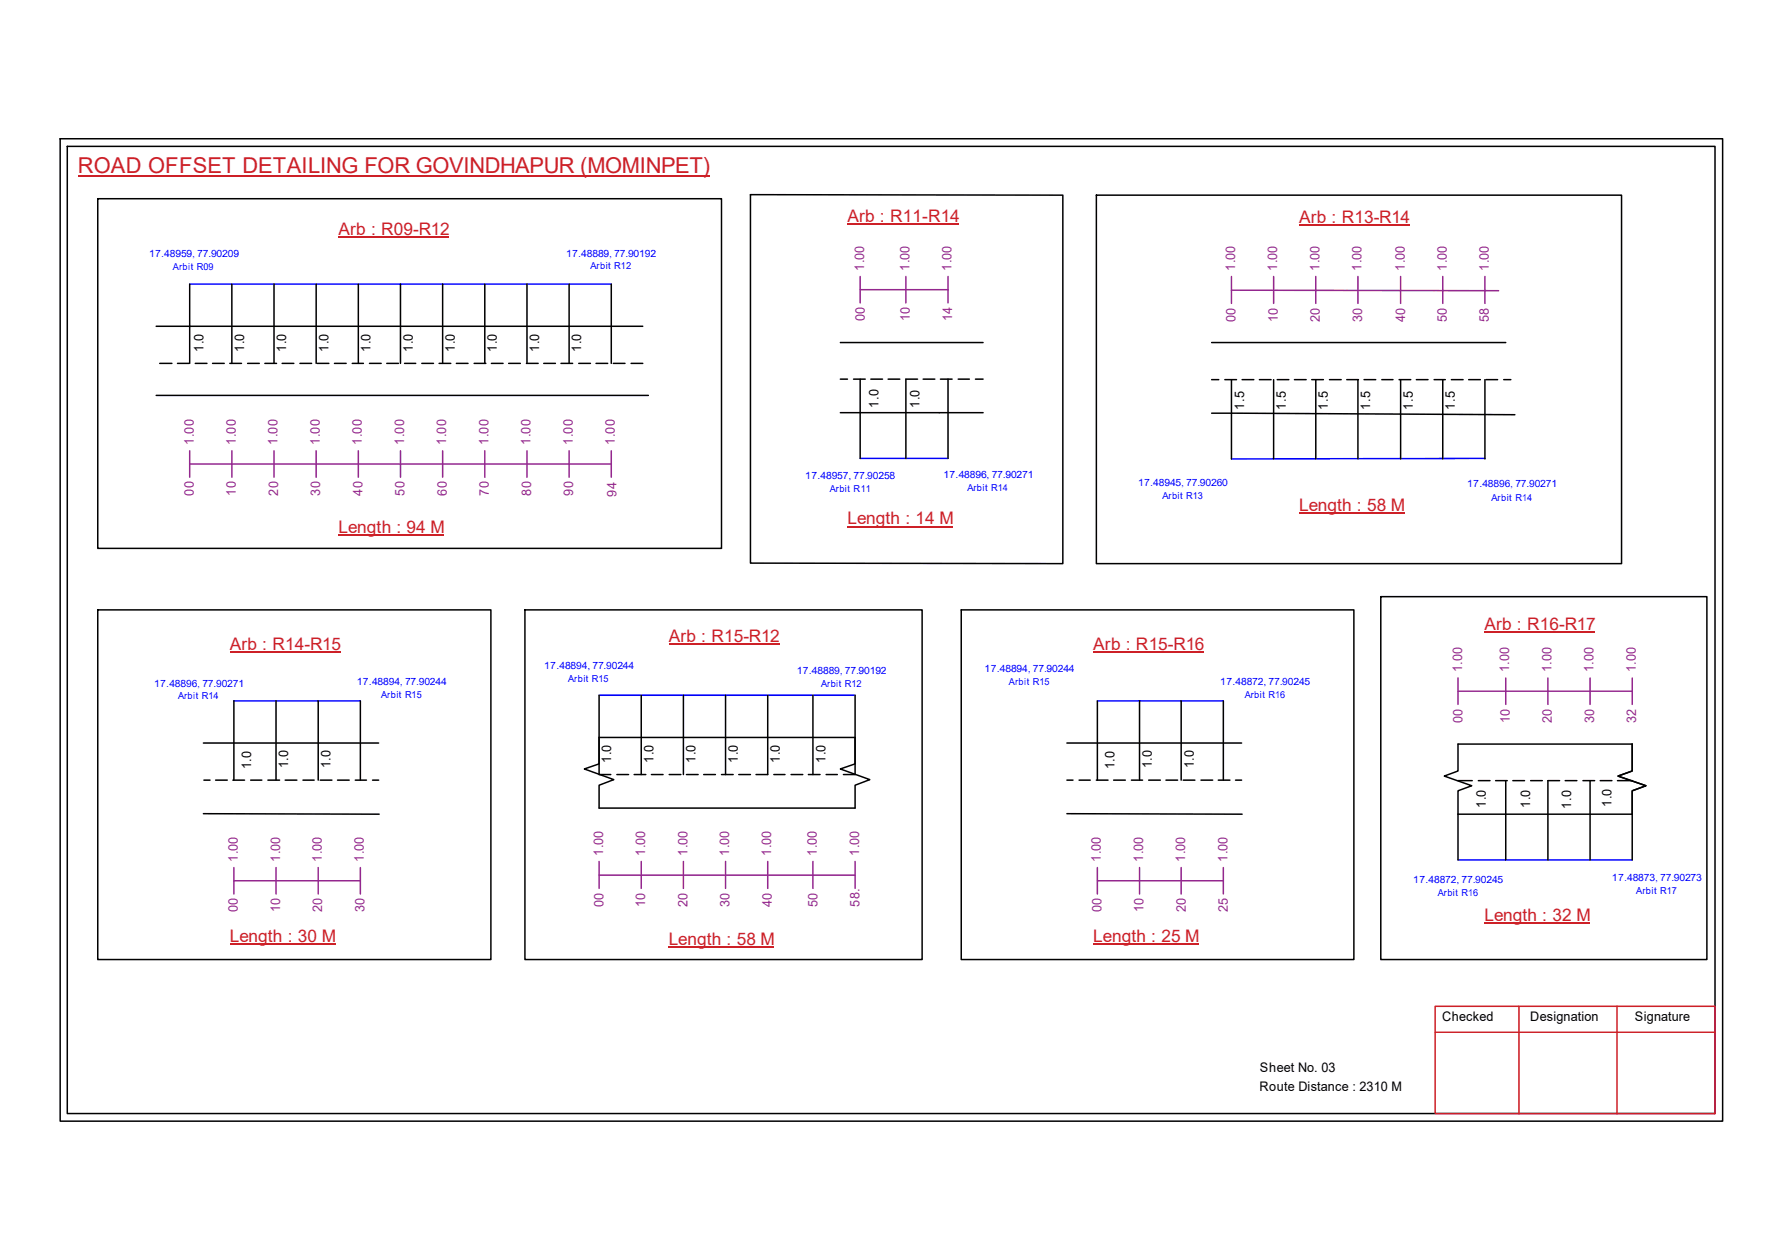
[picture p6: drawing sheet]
<svg xmlns="http://www.w3.org/2000/svg" width="297mm" height="210mm" viewBox="0 0 297 210" stroke-linecap="round" stroke-linejoin="round" font-family="sans-serif">
<g fill="none" stroke="#000" stroke-width=".25">
<path d="M10 23.1h277.1v163.7h-277.1zM11.2 24.4h274.7v161.1h-274.7zM16.3 33.1h104v58.3h-104zM125.1 32.4l52.1 .1v61.4l-52.1-.1zM182.7 32.5h87.6v61.4h-87.6zM26 54.4h81.1M31.6 47.3v13.2M38.6 47.3v13.2M45.7 47.3v13.2M52.7 47.3v13.2M59.7 47.3v13.2M66.8 47.3v13.2"/>
<path d="M73.8 47.3v13.2M80.8 47.3v13.2M87.8 47.3v13.2M94.9 47.3v13.2M101.9 47.3v13.2M140.1 57.1h23.8M202 57.1h49M26 65.9h82.1M26.6 60.5h2.1M29.6 60.5h1.9M32.6 60.5h1.9M35.4 60.5h2"/>
<path d="M38.3 60.5h2M41.3 60.5h1.9M44.2 60.5h1.9M47 60.5h2M50 60.5h1.9M52.9 60.5h1.9M55.7 60.5h2M58.7 60.5h1.9M61.6 60.5h1.9M64.5 60.5h1.9M67.4 60.5h1.9M70.3 60.5h2"/>
<path d="M73.2 60.5h1.9M76.1 60.5h1.9M79 60.5h2M81.9 60.5h2M84.8 60.5h1.9M87.8 60.5h1.9M90.6 60.5h2M93.5 60.5h2M96.5 60.5h1.9M99.4 60.5h1.9M102.2 60.5h2M105.2 60.5h1.9"/>
<path d="M140.1 68.7h23.8M140.1 63.2h1.2M142.3 63.2h1.9M143.4 63.2v13.2M145.2 63.2h1.9M148 63.2h2M152.9 63.2h-1.9v13.2M153.9 63.2h1.9M156.8 63.2h1.9M158 63.2v13.2M159.7 63.2h1.9M162.6 63.2h1.3"/>
<path d="M202 68.8l50.5 .3M202 63.2h1.2M204.2 63.2h1.9M205.3 63.2v13.3M207 63.2h2M209.9 63.2h2M212.3 63.2v13.3M212.9 63.2h1.9M215.8 63.2h1.9M218.6 63.2h2M219.3 63.2v13.3M221.6 63.2h2"/>
<path d="M224.5 63.2h1.9M226.4 63.2v13.3M227.4 63.2h1.9M230.3 63.2h1.9M233.2 63.2h2M233.5 63.2v13.3M236.1 63.2h1.9M239.1 63.2h1.8M240.5 63.2v13.3M241.9 63.2h2M244.8 63.2h2M247.5 63.2v13.3"/>
<path d="M247.7 63.2h1.9M250.7 63.2h1.1M230.2 99.4h54.3v60.5h-54.3zM16.3 101.6h65.5v58.3h-65.5zM39 116.8v13.2M46 116.8v13.2M53 116.8v13.2M60.1 116.8v13.2M87.5 101.6h66.2v58.3h-66.2zM99.9 115.8v13.2h1.9M106.9 115.8v13.2M113.9 115.8v13.2"/>
<path d="M120.9 115.8v13.2M128 115.8v13.2h-2M135.5 115.8v13.2M142.5 115.8v13.2h-1.9M160.2 101.6h65.5v58.3h-65.5zM182.9 116.8v13.2M189.9 116.8v13.2M196.9 116.8v13.2M203.9 116.8v13.2M33.9 123.8h29.2M33.9 135.6h29.3M34 130h1"/>
<path d="M35.9 130h2M38.8 130h2M41.8 130h1.8M44.7 130h1.9M47.5 130h2M50.5 130h1.9M53.4 130h1.9M56.3 130h1.9M59.2 130h1.9M62.1 130h1M99.9 122.9h42.6v4.4l-2.4 .8 4.9 1.8-2.5 .9v3.8h-42.6v-3.8l2.4-.9-4.9-1.8 2.5-.8zM102.8 129h2"/>
<path d="M105.7 129h2M108.6 129h1.9M111.5 129h2M114.4 129h2M117.3 129h1.9M120.3 129h1.9M123.1 129h2M129 129h1.8M131.9 129h1.9M134.7 129h2M137.7 129h1.9M177.8 123.8h29.2"/>
<path d="M177.8 130h1.1M177.8 135.6h29.2M179.9 130h1.8M182.7 130h2M185.6 130h2M188.6 130h1.9M191.5 130h1.9M194.3 130h2M197.2 130h2M200.2 130h1.9M203.1 130h1.9M205.9 130h1.1"/>
<path d="M243 135.6v-3.9l2.3-.8-4.6-1.6 2.3-.9v-4.4h29.1v4.4l-2.4 .9 4.7 1.6-2.3 .8v3.9M243 135.6h29.1M243 130h2.4M243 135.6v7.7M246.4 130h2M249.3 130h1.9M251 130v13.3M252.2 130h1.9M255.1 130h2M260 130h-2v13.3M260.9 130h1.9M263.9 130h1.9"/>
<path d="M265 130v13.3M266.7 130h2M269.6 130h2.5M272.1 135.6v7.7"/>
</g>
<path d="M239.2 167.6h46.7v17.9h-46.7zM239.2 172h46.7M253.2 167.6v17.9M269.5 167.6v17.9" fill="none" stroke="#cc1f26" stroke-width=".25"/>
<path d="M13 29.3h105.3" fill="none" stroke="#cd2027" stroke-width=".25"/>
<path d="M31.6 47.3h70.3M143.4 76.4h14.6M247.5 76.4l-42.2 .1M39 116.8h21.1M99.9 115.8h42.6M182.9 116.8h21M243 143.3h29.1" fill="none" stroke="#00f" stroke-width=".25"/>
<g fill="none" stroke="#93278f" stroke-width=".25">
<path d="M143.4 48.3h14.6M143.4 46.1v4.4M151 46.1v4.4M158 46.1v4.4M205.3 48.3l44.5 .1M205.3 46.1v4.4M212.3 46.1v4.4M219.3 46.1v4.4M226.4 46.1v4.4M233.5 46.1v4.4M240.5 46.1v4.4M247.5 46.1v4.4"/>
<path d="M31.6 77.3h70.3M31.6 75.1v4.4M38.6 75.1v4.4M45.7 75.1v4.4M52.7 75.1v4.4M59.7 75.1v4.4M66.8 75.1v4.4M73.8 75.1v4.4M80.8 75.1v4.4M87.8 75.1v4.4M94.9 75.1v4.4M101.9 75.1v4.4"/>
<path d="M243 115.1h29.1M243 112.9v4.4M251 112.9v4.4M258 112.9v4.4M265 112.9v4.4M272.1 112.9v4.4M39 146.7h21.1M39 144.5v4.4M46 144.5v4.4M53 144.5v4.4M60.1 144.5v4.4M99.9 145.8h42.6"/>
<path d="M99.9 143.5v4.5M106.9 143.5v4.5M113.9 143.5v4.5M120.9 143.5v4.5M128 143.5v4.5M135.5 143.5v4.5M142.5 143.5v4.5M182.9 146.7h21M182.9 144.5v4.4M189.9 144.5v4.4M196.9 144.5v4.4M203.9 144.5v4.4"/>
</g>
<g fill="none" stroke="#cd2027" stroke-width=".17">
<path d="M56.4 39.5h18.5M141.3 37.3h18.6M216.5 37.4h18.5M56.4 89.1h17.6M141.3 87.7h17.6M216.5 85.4h17.6M38.3 108.6h18.5M111.5 107.4h18.4M182.2 108.6h18.5M247.4 105.2h18.5M38.3 157.2h17.6M111.5 157.7h17.6"/>
<path d="M182.2 157.2h17.7M247.4 153.8h17.6"/>
</g>
<text font-size="3.6" fill="#cd2027" x="13" y="28.9">ROAD OFFSET DETAILING FOR GOVINDHAPUR (MOMINPET)</text>
<g font-size="2.9" fill="#cd2027">
<text x="56.4" y="39.1">Arb : R09-R12</text>
<text x="141.3" y="37">Arb : R11-R14</text>
<text x="216.5" y="37.1">Arb : R13-R14</text>
<text x="56.4" y="88.7">Length : 94 M</text>
<text x="141.3" y="87.4">Length : 14 M</text>
<text x="216.5" y="85.1">Length : 58 M</text>
<text x="111.5" y="107">Arb : R15-R12</text>
<text x="247.4" y="104.9">Arb : R16-R17</text>
<text x="38.3" y="108.3">Arb : R14-R15</text>
<text x="182.2" y="108.3">Arb : R15-R16</text>
<text x="247.4" y="153.5">Length : 32 M</text>
<text x="38.3" y="156.9">Length : 30 M</text>
<text x="111.5" y="157.4">Length : 58 M</text>
<text x="182.2" y="156.9">Length : 25 M</text>
</g>
<g font-size="2.2" fill="#93278f">
<text x="144.1" y="45.1" transform="rotate(-90 144.1 45.1)">1.00</text>
<text x="151.6" y="45.1" transform="rotate(-90 151.6 45.1)">1.00</text>
<text x="158.6" y="45.1" transform="rotate(-90 158.6 45.1)">1.00</text>
<text x="205.9" y="45.1" transform="rotate(-90 205.9 45.1)">1.00</text>
<text x="212.9" y="45.1" transform="rotate(-90 212.9 45.1)">1.00</text>
<text x="219.9" y="45.1" transform="rotate(-90 219.9 45.1)">1.00</text>
<text x="226.9" y="45.1" transform="rotate(-90 226.9 45.1)">1.00</text>
<text x="234.1" y="45.1" transform="rotate(-90 234.1 45.1)">1.00</text>
<text x="241.2" y="45.1" transform="rotate(-90 241.2 45.1)">1.00</text>
<text x="248.2" y="45.1" transform="rotate(-90 248.2 45.1)">1.00</text>
<text x="144.1" y="53.5" transform="rotate(-90 144.1 53.5)">00</text>
<text x="151.7" y="53.5" transform="rotate(-90 151.7 53.5)">10</text>
<text x="158.7" y="53.5" transform="rotate(-90 158.7 53.5)">14</text>
<text x="205.9" y="53.6" transform="rotate(-90 205.9 53.6)">00</text>
<text x="213" y="53.6" transform="rotate(-90 213 53.6)">10</text>
<text x="220" y="53.6" transform="rotate(-90 220 53.6)">20</text>
<text x="227" y="53.6" transform="rotate(-90 227 53.6)">30</text>
<text x="234.2" y="53.6" transform="rotate(-90 234.2 53.6)">40</text>
<text x="241.2" y="53.6" transform="rotate(-90 241.2 53.6)">50</text>
<text x="248.2" y="53.6" transform="rotate(-90 248.2 53.6)">58</text>
<text x="32.3" y="74.1" transform="rotate(-90 32.3 74.1)">1.00</text>
<text x="39.3" y="74.1" transform="rotate(-90 39.3 74.1)">1.00</text>
<text x="46.3" y="74.1" transform="rotate(-90 46.3 74.1)">1.00</text>
<text x="53.3" y="74.1" transform="rotate(-90 53.3 74.1)">1.00</text>
<text x="60.3" y="74.1" transform="rotate(-90 60.3 74.1)">1.00</text>
<text x="67.3" y="74.1" transform="rotate(-90 67.3 74.1)">1.00</text>
<text x="74.4" y="74.1" transform="rotate(-90 74.4 74.1)">1.00</text>
<text x="81.4" y="74.1" transform="rotate(-90 81.4 74.1)">1.00</text>
<text x="88.4" y="74.1" transform="rotate(-90 88.4 74.1)">1.00</text>
<text x="95.5" y="74.1" transform="rotate(-90 95.5 74.1)">1.00</text>
<text x="102.5" y="74.1" transform="rotate(-90 102.5 74.1)">1.00</text>
<text x="32.3" y="82.6" transform="rotate(-90 32.3 82.6)">00</text>
<text x="39.3" y="82.6" transform="rotate(-90 39.3 82.6)">10</text>
<text x="46.4" y="82.6" transform="rotate(-90 46.4 82.6)">20</text>
<text x="53.4" y="82.6" transform="rotate(-90 53.4 82.6)">30</text>
<text x="60.4" y="82.6" transform="rotate(-90 60.4 82.6)">40</text>
<text x="67.4" y="82.6" transform="rotate(-90 67.4 82.6)">50</text>
<text x="74.5" y="82.6" transform="rotate(-90 74.5 82.6)">60</text>
<text x="81.5" y="82.6" transform="rotate(-90 81.5 82.6)">70</text>
<text x="88.5" y="82.6" transform="rotate(-90 88.5 82.6)">80</text>
<text x="95.5" y="82.6" transform="rotate(-90 95.5 82.6)">90</text>
<text x="102.7" y="82.7" transform="rotate(-90 102.7 82.7)">94</text>
<text x="243.7" y="112" transform="rotate(-90 243.7 112)">1.00</text>
<text x="251.6" y="112" transform="rotate(-90 251.6 112)">1.00</text>
<text x="258.6" y="112" transform="rotate(-90 258.6 112)">1.00</text>
<text x="265.6" y="112" transform="rotate(-90 265.6 112)">1.00</text>
<text x="272.7" y="112" transform="rotate(-90 272.7 112)">1.00</text>
<text x="243.8" y="120.5" transform="rotate(-90 243.8 120.5)">00</text>
<text x="251.7" y="120.5" transform="rotate(-90 251.7 120.5)">10</text>
<text x="258.7" y="120.5" transform="rotate(-90 258.7 120.5)">20</text>
<text x="265.7" y="120.5" transform="rotate(-90 265.7 120.5)">30</text>
<text x="272.8" y="120.5" transform="rotate(-90 272.8 120.5)">32</text>
<text x="39.7" y="143.6" transform="rotate(-90 39.7 143.6)">1.00</text>
<text x="46.7" y="143.6" transform="rotate(-90 46.7 143.6)">1.00</text>
<text x="53.6" y="143.6" transform="rotate(-90 53.6 143.6)">1.00</text>
<text x="60.7" y="143.6" transform="rotate(-90 60.7 143.6)">1.00</text>
<text x="100.5" y="142.6" transform="rotate(-90 100.5 142.6)">1.00</text>
<text x="107.6" y="142.6" transform="rotate(-90 107.6 142.6)">1.00</text>
<text x="114.6" y="142.6" transform="rotate(-90 114.6 142.6)">1.00</text>
<text x="121.5" y="142.6" transform="rotate(-90 121.5 142.6)">1.00</text>
<text x="128.6" y="142.6" transform="rotate(-90 128.6 142.6)">1.00</text>
<text x="136.2" y="142.6" transform="rotate(-90 136.2 142.6)">1.00</text>
<text x="143.2" y="142.6" transform="rotate(-90 143.2 142.6)">1.00</text>
<text x="183.5" y="143.6" transform="rotate(-90 183.5 143.6)">1.00</text>
<text x="190.5" y="143.6" transform="rotate(-90 190.5 143.6)">1.00</text>
<text x="197.6" y="143.6" transform="rotate(-90 197.6 143.6)">1.00</text>
<text x="204.6" y="143.6" transform="rotate(-90 204.6 143.6)">1.00</text>
<text x="39.7" y="152" transform="rotate(-90 39.7 152)">00</text>
<text x="46.7" y="152" transform="rotate(-90 46.7 152)">10</text>
<text x="53.7" y="152" transform="rotate(-90 53.7 152)">20</text>
<text x="60.7" y="152" transform="rotate(-90 60.7 152)">30</text>
<text x="100.6" y="151" transform="rotate(-90 100.6 151)">00</text>
<text x="107.6" y="151" transform="rotate(-90 107.6 151)">10</text>
<text x="114.6" y="151" transform="rotate(-90 114.6 151)">20</text>
<text x="121.6" y="151" transform="rotate(-90 121.6 151)">30</text>
<text x="128.6" y="151" transform="rotate(-90 128.6 151)">40</text>
<text x="136.3" y="151" transform="rotate(-90 136.3 151)">50</text>
<text x="143.3" y="151" transform="rotate(-90 143.3 151)">58.</text>
<text x="183.6" y="152" transform="rotate(-90 183.6 152)">00</text>
<text x="190.6" y="152" transform="rotate(-90 190.6 152)">10</text>
<text x="197.7" y="152" transform="rotate(-90 197.7 152)">20</text>
<text x="204.7" y="152" transform="rotate(-90 204.7 152)">25</text>
</g>
<g font-size="2.2">
<text x="33.9" y="58.6" transform="rotate(-90 33.9 58.6)">1.0</text>
<text x="40.7" y="58.6" transform="rotate(-90 40.7 58.6)">1.0</text>
<text x="47.7" y="58.6" transform="rotate(-90 47.7 58.6)">1.0</text>
<text x="54.7" y="58.6" transform="rotate(-90 54.7 58.6)">1.0</text>
<text x="61.8" y="58.6" transform="rotate(-90 61.8 58.6)">1.0</text>
<text x="68.8" y="58.6" transform="rotate(-90 68.8 58.6)">1.0</text>
<text x="75.8" y="58.6" transform="rotate(-90 75.8 58.6)">1.0</text>
<text x="82.8" y="58.6" transform="rotate(-90 82.8 58.6)">1.0</text>
<text x="89.9" y="58.6" transform="rotate(-90 89.9 58.6)">1.0</text>
<text x="96.9" y="58.6" transform="rotate(-90 96.9 58.6)">1.0</text>
<text x="146.4" y="67.9" transform="rotate(-90 146.4 67.9)">1.0</text>
<text x="153.3" y="68" transform="rotate(-90 153.3 68)">1.0</text>
<text x="207.4" y="68.2" transform="rotate(-90 207.4 68.2)">1.5</text>
<text x="214.3" y="68.2" transform="rotate(-90 214.3 68.2)">1.5</text>
<text x="221.4" y="68.2" transform="rotate(-90 221.4 68.2)">1.5</text>
<text x="228.4" y="68.2" transform="rotate(-90 228.4 68.2)">1.5</text>
<text x="235.5" y="68.2" transform="rotate(-90 235.5 68.2)">1.5</text>
<text x="242.5" y="68.2" transform="rotate(-90 242.5 68.2)">1.5</text>
<text x="41.9" y="128.2" transform="rotate(-90 41.9 128.2)">1.0</text>
<text x="48" y="128" transform="rotate(-90 48 128)">1.0</text>
<text x="55.1" y="128" transform="rotate(-90 55.1 128)">1.0</text>
<text x="101.9" y="127.1" transform="rotate(-90 101.9 127.1)">1.0</text>
<text x="108.9" y="127.1" transform="rotate(-90 108.9 127.1)">1.0</text>
<text x="115.9" y="127.1" transform="rotate(-90 115.9 127.1)">1.0</text>
<text x="123" y="127.1" transform="rotate(-90 123 127.1)">1.0</text>
<text x="130" y="127.1" transform="rotate(-90 130 127.1)">1.0</text>
<text x="137.6" y="127.1" transform="rotate(-90 137.6 127.1)">1.0</text>
<text x="185.8" y="128.2" transform="rotate(-90 185.8 128.2)">1.0</text>
<text x="192" y="128" transform="rotate(-90 192 128)">1.0</text>
<text x="199" y="128" transform="rotate(-90 199 128)">1.0</text>
<text x="247.7" y="134.6" transform="rotate(-90 247.7 134.6)">1.0</text>
<text x="255.1" y="134.6" transform="rotate(-90 255.1 134.6)">1.0</text>
<text x="261.9" y="134.7" transform="rotate(-90 261.9 134.7)">1.0</text>
<text x="268.6" y="134.5" transform="rotate(-90 268.6 134.5)">1.0</text>
<text x="240.4" y="170.1">Checked</text>
<text x="255.1" y="170.1">Designation</text>
<text x="272.5" y="170.1">Signature</text>
<text x="210" y="178.6">Sheet No. 03</text>
<text x="209.9" y="181.7">Route Distance : 2310 M</text>
</g>
<g font-size="1.7" fill="#00f">
<text x="24.8" y="42.8">17.48959, 77.90209</text>
<text x="94.4" y="42.8">17.48889, 77.90192</text>
<text x="134.2" y="79.8">17.48957, 77.90258</text>
<text x="157.3" y="79.7">17.48896, 77.90271</text>
<text x="189.7" y="81">17.48945, 77.90260</text>
<text x="244.6" y="81.2">17.48896, 77.90271</text>
<text x="90.7" y="111.4">17.48894, 77.90244</text>
<text x="132.8" y="112.3">17.48889, 77.90192</text>
<text x="164.1" y="112">17.48894, 77.90244</text>
<text x="25.7" y="114.4">17.48896, 77.90271</text>
<text x="59.5" y="114.1">17.48894, 77.90244</text>
<text x="203.4" y="114.1">17.48872, 77.90245</text>
<text x="235.6" y="147.1">17.48872, 77.90245</text>
<text x="268.7" y="146.8">17.48873, 77.90273</text>
</g>
<g font-size="1.6" fill="#00f">
<text x="28.8" y="45">Arbit R09</text>
<text x="98.4" y="44.9">Arbit R12</text>
<text x="138.3" y="82">Arbit R11</text>
<text x="161.2" y="81.8">Arbit R14</text>
<text x="193.8" y="83.1">Arbit R13</text>
<text x="248.6" y="83.4">Arbit R14</text>
<text x="94.7" y="113.5">Arbit R15</text>
<text x="29.7" y="116.5">Arbit R14</text>
<text x="63.5" y="116.2">Arbit R15</text>
<text x="136.9" y="114.4">Arbit R12</text>
<text x="168.2" y="114.1">Arbit R15</text>
<text x="207.5" y="116.2">Arbit R16</text>
<text x="239.6" y="149.2">Arbit R16</text>
<text x="272.7" y="148.9">Arbit R17</text>
</g>
</svg>
